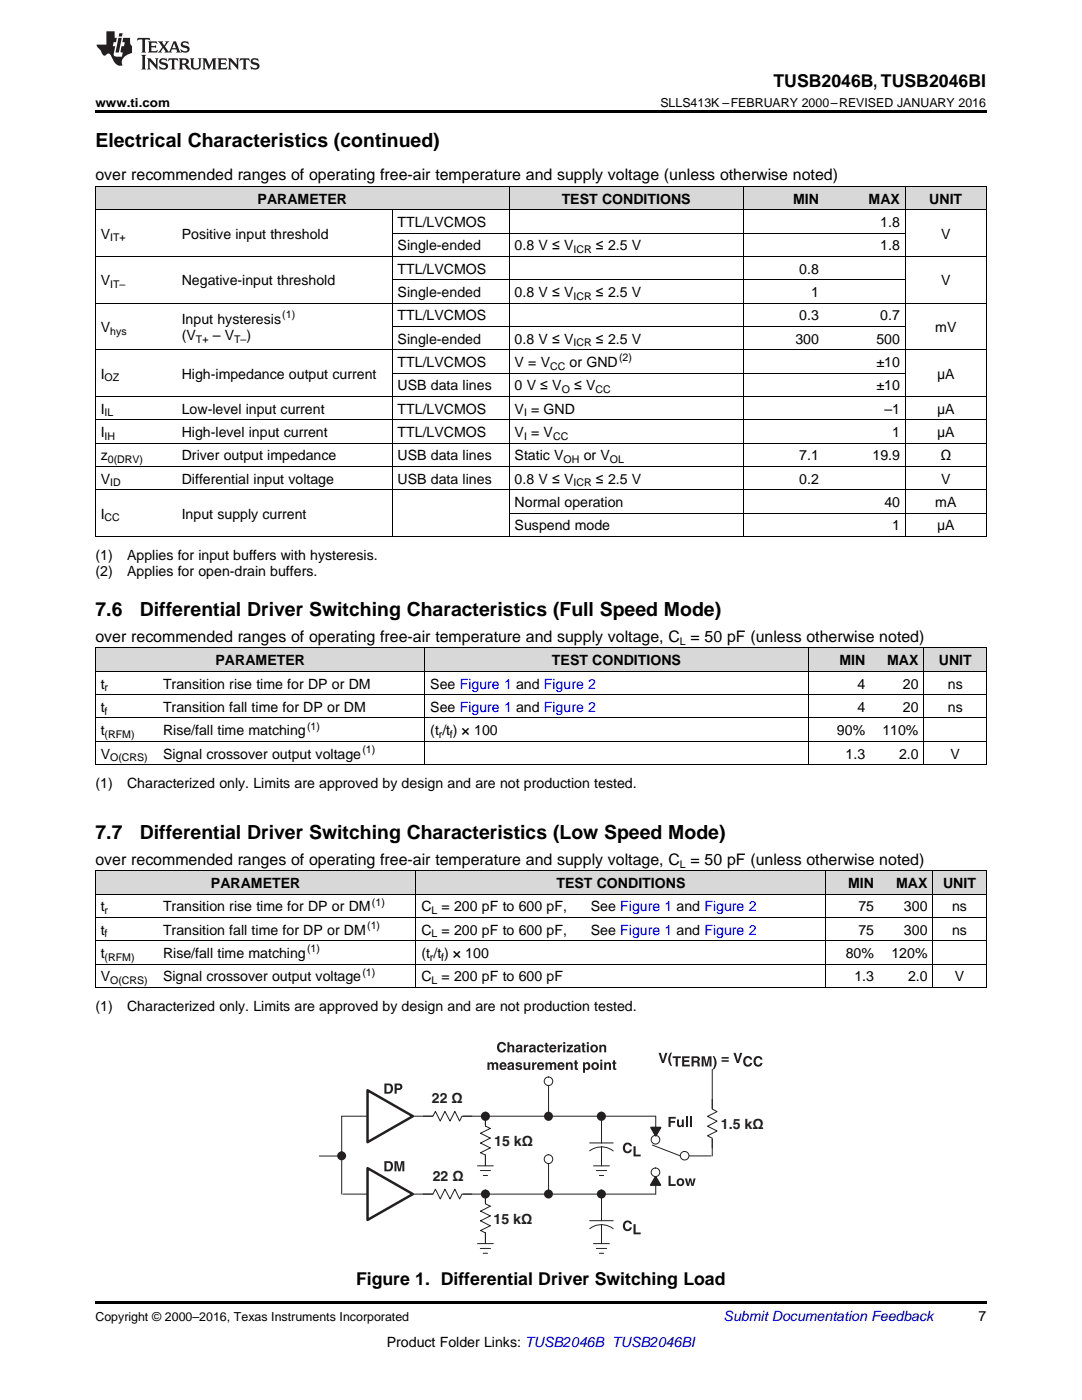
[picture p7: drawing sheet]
<svg xmlns="http://www.w3.org/2000/svg" width="216mm" height="279mm" viewBox="0 0 216 279" stroke-linecap="round" stroke-linejoin="round" font-family="sans-serif">
<g fill="#d8d8d8">
<path d="M19 173.8h12.5v4.7h-12.5z"/>
<path d="M31.5 173.8h51.5v4.7h-51.5z"/>
<path d="M83 173.8h33.8v4.7h-33.8z"/>
<path d="M116.8 173.8h48v4.7h-48z"/>
<path d="M164.8 173.8h10.7v4.7h-10.7z"/>
<path d="M175.5 173.8h10.7v4.7h-10.7z"/>
<path d="M186.2 173.8h10.6v4.7h-10.6z"/>
<path d="M19 129.4h12.5v4.6h-12.5z"/>
<path d="M31.5 129.4h53.3v4.6h-53.3z"/>
<path d="M84.8 129.4h76.5v4.6h-76.5z"/>
<path d="M161.3 129.4h12.4v4.6h-12.4z"/>
<path d="M173.7 129.4h10.7v4.6h-10.7z"/>
<path d="M184.4 129.4h12.4v4.6h-12.4z"/>
<path d="M19 37.3h16.2v4.6h-16.2z"/>
<path d="M35.2 37.3h43.1v4.6h-43.1z"/>
<path d="M78.3 37.3h23.3v4.6h-23.3z"/>
<path d="M101.6 37.3h46.7v4.6h-46.7z"/>
<path d="M148.3 37.3h16.2v4.6h-16.2z"/>
<path d="M164.5 37.3h16.2v4.6h-16.2z"/>
<path d="M180.7 37.3h16.1v4.6h-16.1z"/>
</g>
<path d="M19 259.7h177.8v.5h-177.8z" fill="#000"/>
<path d="M109.5 216.4v6.4M130.8 222.8v5.1" fill="none" stroke="#231f20" stroke-width=".2"/>
<g fill="#231f20">
<path d="M124.6 228.3a.89 .89 0 0 1 .9-.3 .89 .89 0 0 1 .6 .7h-.4l-.1-.1a.47 .47 0 0 0-.5-.2 .47 .47 0 0 0-.3 .3 .64 .64 0 0 0 0 .8 .64 .64 0 0 0 .6 .2l.3-.3h.4a.92 .92 0 0 1-1.1 .7 .92 .92 0 0 1-.7-1z" fill-rule="evenodd"/>
<path d="M126.4 228.8h.4v1.6h1v.4h-1.4z" fill-rule="evenodd"/>
</g>
<path d="M68.2 222.8h62.6M68.4 238.3h62.4" fill="none" stroke="#231f20" stroke-width=".2"/>
<path d="M73.3 217.6l9.1 5.2-9.1 5.1z" fill="#fff"/>
<path d="M73.3 217.6l9.1 5.2-9.1 5.1z" fill="none" stroke="#231f20" stroke-width=".5"/>
<path d="M130.2 228.5l5.6 2.2M137.4 230.7h4.5" fill="none" stroke="#231f20" stroke-width=".2"/>
<circle cx="136.6" cy="230.7" r=".86" fill="#fff"/>
<circle cx="136.6" cy="230.7" r=".86" fill="none" stroke="#231f20" stroke-width=".2"/>
<circle cx="130.8" cy="227.5" r=".86" fill="#fff"/>
<circle cx="130.8" cy="227.5" r=".86" fill="none" stroke="#231f20" stroke-width=".2"/>
<circle cx="130.8" cy="234" r=".85" fill="#fff"/>
<circle cx="130.8" cy="234" r=".85" fill="none" stroke="#231f20" stroke-width=".2"/>
<path d="M73.3 233.1l9.1 5.2-9.1 5.2z" fill="#fff"/>
<path d="M73.3 233.1l9.1 5.2-9.1 5.2z" fill="none" stroke="#231f20" stroke-width=".5"/>
<path d="M86.4 221.8h5.8v2h-5.8z" fill-rule="evenodd" fill="#fff"/>
<path d="M84.4 222.8h2l.5-1 .9 1.9 1-1.9 1 1.9 1-1.9 .9 1.9 .5-.9h1.9" fill="none" stroke="#231f20" stroke-width=".2"/>
<path d="M86.4 237.4h5.8v1.9h-5.8z" fill-rule="evenodd" fill="#fff"/>
<path d="M84.4 238.3h2l.5-1 .9 2 1-2 1 2 1-2 .9 2 .5-1h1.9M96.9 222.8v9.9" fill="none" stroke="#231f20" stroke-width=".2"/>
<path d="M95.9 224.7h2v5.8h-2z" fill-rule="evenodd" fill="#fff"/>
<path d="M95.3 232.7h3.1zM95.8 233.6h2.1M96.4 234.6h.9M96.9 222.8v1.9l.9 .5-1.9 1 1.9 .9-1.9 1 1.9 1-1.9 1 1 .4v2M118.4 232.7h3.2M119 233.6h2M119.6 234.6h.9M120 222.8v9.9" fill="none" stroke="#231f20" stroke-width=".2"/>
<path d="M117.7 225.6h4.7v5.1h-4.7z" fill-rule="evenodd" fill="#fff"/>
<path d="M117.7 229.7a3.9 3.9 0 0 1 4.7 0M117.7 228.1h4.7M120 225.5v2.6M120 228.9v2.4" fill="none" stroke="#231f20" stroke-width=".2"/>
<circle cx="96.9" cy="222.8" r=".74" fill="#231f20"/>
<circle cx="96.9" cy="222.8" r=".74" fill="none" stroke="#231f20" stroke-width=".34"/>
<circle cx="120" cy="222.8" r=".74" fill="#231f20"/>
<circle cx="120" cy="222.8" r=".74" fill="none" stroke="#231f20" stroke-width=".34"/>
<path d="M96.9 238.3v9.9" fill="none" stroke="#231f20" stroke-width=".2"/>
<path d="M95.9 240.2h2v5.9h-2z" fill-rule="evenodd" fill="#fff"/>
<path d="M96.9 238.3v1.9l.9 .5-1.9 1 1.9 1-1.9 .9 1.9 1-1.9 1 1 .5v1.9M120 238.3v9.9M95.3 248.2h3.1zM95.8 249.2h2.1M96.4 250.1h.9M118.4 248.2h3.2M119 249.2h2M119.6 250.1h.9" fill="none" stroke="#231f20" stroke-width=".2"/>
<path d="M117.7 241.1h4.7v5.1h-4.7z" fill-rule="evenodd" fill="#fff"/>
<path d="M117.7 245.2a3.8 3.8 0 0 1 4.7 0M117.7 243.6h4.7M120 241v2.6M120 244.4v2.5" fill="none" stroke="#231f20" stroke-width=".2"/>
<circle cx="96.9" cy="238.3" r=".73" fill="#231f20"/>
<circle cx="96.9" cy="238.3" r=".73" fill="none" stroke="#231f20" stroke-width=".34"/>
<circle cx="120" cy="238.3" r=".73" fill="#231f20"/>
<circle cx="120" cy="238.3" r=".73" fill="none" stroke="#231f20" stroke-width=".34"/>
<g fill="#231f20">
<path d="M124.6 243.8a.89 .89 0 0 1 .9-.2 .89 .89 0 0 1 .6 .7h-.4l-.1-.2a.47 .47 0 0 0-.5-.2 .47 .47 0 0 0-.3 .4 .64 .64 0 0 0 0 .7 .64 .64 0 0 0 .6 .3l.3-.3h.4a.92 .92 0 0 1-1.1 .7 .92 .92 0 0 1-.7-1.1z" fill-rule="evenodd"/>
<path d="M126.4 244.3h.4v1.7h1v.3h-1.4z" fill-rule="evenodd"/>
</g>
<path d="M130.8 235.4v2.9" fill="none" stroke="#231f20" stroke-width=".2"/>
<path d="M130.8 234.9l1 1.6h-1.9z" fill="#231f20"/>
<path d="M130.8 234.9l1 1.6h-1.9z" fill="none" stroke="#231f20" stroke-width=".34"/>
<path d="M129.9 225h1.9l-1 1.7z" fill="#231f20"/>
<path d="M129.9 225h1.9l-1 1.7z" fill="none" stroke="#231f20" stroke-width=".34"/>
<path d="M142.1 213.4v17.3" fill="none" stroke="#231f20" stroke-width=".2"/>
<path d="M141.2 221.3h2v5.9h-2z" fill-rule="evenodd" fill="#fff"/>
<path d="M142.1 219.4v1.9l1 .5-1.9 1 1.9 1-1.9 1 1.9 .9-1.9 1 .9 .5v1.9" fill="none" stroke="#231f20" stroke-width=".2"/>
<g fill="#231f20">
<path d="M133.4 222.9h1.4v.4h-1v.4h.9v.4h-.9v.8h-.4z" fill-rule="evenodd"/>
<path d="M135.1 223.4h.4v1l.2 .2 .3-.1 .1-1.1h.3v1.5h-.3v-.2l-.2 .1a.55 .55 0 0 1-.7-.1z" fill-rule="evenodd"/>
</g>
<path d="M137 222.9v2M137.8 222.9v2" fill="none" stroke="#231f20" stroke-width=".4"/>
<g fill="#231f20">
<path d="M133.4 234.7h.4v1.6h1v.4h-1.4z" fill-rule="evenodd"/>
<path d="M135 235.9a.79 .79 0 0 0 1.5 0 .79 .79 0 0 0-1.5 0zM135.5 235.6a.42 .42 0 0 1 .6 .3 .42 .42 0 0 1-.6 .4l-.1-.4z" fill-rule="evenodd"/>
<path d="M136.7 235.2h.4l.2 1.1 .2-1.1h.4l.3 1.1 .2-1.1h.4l-.4 1.5h-.4l-.3-1.1-.2 1.1h-.4z" fill-rule="evenodd"/>
<path d="M131.4 210.1h.5l.4 1.6 .4-1.6h.5l-.7 2h-.4z" fill-rule="evenodd"/>
<path d="M133.8 210.1h.3a2.51 2.51 0 0 0 0 2.6h-.3a2.03 2.03 0 0 1 0-2.6z" fill-rule="evenodd"/>
<path d="M134.2 210.8h1.7v.4h-.7v1.6h-.4v-1.6h-.6z" fill-rule="evenodd"/>
<path d="M136.1 210.8h1.5v.4h-1.1v.4h1v.3h-1v.6h1.2v.3h-1.6z" fill-rule="evenodd"/>
<path d="M138 210.8v2h.4v-.8l.7 .1 .1 .7h.5l-.1-.7-.3-.2 .4-.5a.57 .57 0 0 0-.7-.6zM138.4 211.2h.7l.1 .4-.8 .1z" fill-rule="evenodd"/>
<path d="M140 210.8h.6l.4 1.6 .4-1.6h.6v2h-.4v-1.7l-.4 1.7h-.4l-.4-1.7v1.7h-.4z" fill-rule="evenodd"/>
<path d="M142.2 210.8h.3a2.03 2.03 0 0 1 0 2.6h-.3a2.51 2.51 0 0 0 0-2.6z" fill-rule="evenodd"/>
<path d="M144 211v.3h1.4v-.3zM144 211.6v.3h1.4v-.3z" fill-rule="evenodd"/>
<path d="M146.3 210.1h.5l.4 1.6 .5-1.6h.4l-.7 2h-.4z" fill-rule="evenodd"/>
<path d="M148.6 211a.89 .89 0 0 1 .9-.2 .89 .89 0 0 1 .6 .7h-.4l-.1-.2a.47 .47 0 0 0-.5-.2 .47 .47 0 0 0-.3 .4 .64 .64 0 0 0 0 .7 .64 .64 0 0 0 .6 .3l.3-.4h.4a.92 .92 0 0 1-1.1 .8 .92 .92 0 0 1-.7-1.1z" fill-rule="evenodd"/>
<path d="M150.6 211a.89 .89 0 0 1 .9-.2 .89 .89 0 0 1 .7 .7h-.5v-.2a.47 .47 0 0 0-.5-.2 .47 .47 0 0 0-.4 .4 .64 .64 0 0 0 0 .7 .64 .64 0 0 0 .7 .3l.2-.4h.5a.92 .92 0 0 1-1.1 .8 .92 .92 0 0 1-.8-1.1z" fill-rule="evenodd"/>
<path d="M76.7 216.2v2.1h.9a1.03 1.03 0 0 0 .8-1 1.03 1.03 0 0 0-.8-1.1zM77.1 216.6a.71 .71 0 0 1 .9 .4 .71 .71 0 0 1-.3 .9h-.6z" fill-rule="evenodd"/>
<path d="M78.7 216.2v2.1h.5v-.8h.4a.65 .65 0 0 0 .7-.6 .65 .65 0 0 0-.6-.7zM79.2 216.6l.6 .1v.4l-.6 .1z" fill-rule="evenodd"/>
<path d="M76.7 231.7v2.1h.9a1.03 1.03 0 0 0 .8-1 1.03 1.03 0 0 0-.8-1.1zM77.1 232.1a.71 .71 0 0 1 .9 .3 .71 .71 0 0 1-.3 1h-.6z" fill-rule="evenodd"/>
<path d="M78.7 231.7h.6l.4 1.6 .4-1.6h.6v2.1h-.4v-1.7l-.4 1.7h-.4l-.4-1.7v1.7h-.4z" fill-rule="evenodd"/>
</g>
<path d="M63.7 230.7h4.5M68.2 222.8v15.5" fill="none" stroke="#231f20" stroke-width=".2"/>
<circle cx="68.2" cy="230.7" r=".72" fill="#231f20"/>
<circle cx="68.2" cy="230.7" r=".72" fill="none" stroke="#231f20" stroke-width=".34"/>
<circle cx="109.4" cy="215.8" r=".85" fill="#fff"/>
<circle cx="109.4" cy="215.8" r=".85" fill="none" stroke="#231f20" stroke-width=".2"/>
<circle cx="109.4" cy="222.8" r=".74" fill="#231f20"/>
<circle cx="109.4" cy="222.8" r=".74" fill="none" stroke="#231f20" stroke-width=".34"/>
<g fill="#231f20">
<path d="M99.4 208.2a.89 .89 0 0 1 .9-.3 .89 .89 0 0 1 .7 .7h-.4l-.1-.1a.47 .47 0 0 0-.5-.2 .47 .47 0 0 0-.4 .4 .64 .64 0 0 0 0 .7 .64 .64 0 0 0 .7 .3l.3-.4h.4a.92 .92 0 0 1-1.1 .8 .92 .92 0 0 1-.7-1.1z" fill-rule="evenodd"/>
<path d="M101.3 208h.4v.7v-.1a.53 .53 0 0 1 .9 .4v1h-.4v-1l-.2-.2-.3 .2v1h-.4z" fill-rule="evenodd"/>
<path d="M103.2 208.6l-.3 .4h.4l.3-.2 .2 .2-.5 .1a.49 .49 0 0 0-.3 .8 .49 .49 0 0 0 .8-.1l.1 .2h.4l-.1-1.1a.67 .67 0 0 0-1-.3zM103.4 209.4l.4-.1a.35 .35 0 0 1-.1 .4 .35 .35 0 0 1-.4 0z" fill-rule="evenodd"/>
<path d="M104.5 208.5h.4v.3l.2-.3h.3v.4l-.4 .2-.1 .9h-.4z" fill-rule="evenodd"/>
<path d="M105.8 208.6l-.2 .4h.4l.2-.2 .3 .2-.5 .1a.49 .49 0 0 0-.4 .8 .49 .49 0 0 0 .9-.1v.2h.5l-.1-1.1a.67 .67 0 0 0-1.1-.3zM106 209.4l.5-.1a.35 .35 0 0 1-.1 .4 .35 .35 0 0 1-.4 0z" fill-rule="evenodd"/>
<path d="M107.3 208.7a.69 .69 0 0 1 .7-.2 .69 .69 0 0 1 .5 .5h-.4l-.1-.1a.41 .41 0 0 0-.5 .3 .41 .41 0 0 0 .5 .5l.1-.2h.4a.72 .72 0 0 1-1 .5 .72 .72 0 0 1-.3-1z" fill-rule="evenodd"/>
<path d="M108.8 208.1h.4v.4h.3v.3h-.3v.8l.3 .1v.3l-.6-.1-.1-1.1h-.2v-.3h.2z" fill-rule="evenodd"/>
<path d="M109.9 208.6a.78 .78 0 0 0-.1 1.2 .78 .78 0 0 0 1.2-.2l-.7 .1h-.2l-.1-.3h1a.73 .73 0 0 0-.3-.8 .73 .73 0 0 0-.8 0zM110.2 208.8h.2l.2 .3h-.6z" fill-rule="evenodd"/>
<path d="M111.3 208.5h.4v.3l.2-.3h.3v.4l-.5 .2v.9h-.4z" fill-rule="evenodd"/>
<path d="M112.4 208.5v1.5h.4v-1.5zM112.4 208v.3h.4v-.3z" fill-rule="evenodd"/>
<path d="M113.1 208.5h1.2v.3l-.7 .9h.7v.3h-1.3v-.3l.8-.9h-.7z" fill-rule="evenodd"/>
<path d="M114.8 208.6l-.3 .4h.4l.3-.2 .2 .2-.5 .1a.49 .49 0 0 0-.3 .8 .49 .49 0 0 0 .8-.1l.1 .2h.4l-.1-1.1a.67 .67 0 0 0-1-.3zM115 209.4l.4-.1a.35 .35 0 0 1-.1 .4 .35 .35 0 0 1-.3 0z" fill-rule="evenodd"/>
<path d="M116.2 208.1h.4v.4h.2v.3h-.2v.8l.2 .1v.3l-.6-.1v-1.1h-.2v-.3h.2z" fill-rule="evenodd"/>
<path d="M117.1 208.5v1.5h.4v-1.5zM117.1 208v.3h.4v-.3z" fill-rule="evenodd"/>
<path d="M117.7 209.3a.8 .8 0 0 0 1.6 0 .8 .8 0 0 0-1.6 0zM118.3 208.9a.42 .42 0 0 1 .6 .4 .42 .42 0 0 1-.6 .3l-.1-.3z" fill-rule="evenodd"/>
<path d="M119.6 208.5h.4v.2a.52 .52 0 0 1 .6-.2 .52 .52 0 0 1 .4 .5v1h-.4l-.1-1-.2-.2-.3 .2v1h-.4z" fill-rule="evenodd"/>
<path d="M97.3 212h.3v.2l.5-.2 .4 .2 .1-.1a.5 .5 0 0 1 .5-.1 .5 .5 0 0 1 .3 .5v1h-.4v-1.1l-.2-.1-.2 .2-.1 1h-.4v-1l-.2-.2-.2 .2v1h-.4z" fill-rule="evenodd"/>
<path d="M100 212.1a.78 .78 0 0 0-.2 1.2 .78 .78 0 0 0 1.3-.2l-.7 .1h-.2l-.1-.3h1a.73 .73 0 0 0-.3-.8 .73 .73 0 0 0-.8 0zM100.2 212.3h.3l.2 .3h-.6z" fill-rule="evenodd"/>
<path d="M101.5 212.1l-.2 .4h.4l.2-.2 .3 .2-.5 .1a.49 .49 0 0 0-.4 .8 .49 .49 0 0 0 .9-.1v.2h.4v-1.1a.67 .67 0 0 0-1.1-.3zM101.7 212.9l.5-.1a.35 .35 0 0 1-.1 .4 .35 .35 0 0 1-.4 0z" fill-rule="evenodd"/>
<path d="M103 212.1l.5-.1a.56 .56 0 0 1 .6 .5h-.3l-.3-.2-.2 .1 .7 .3 .2 .3a.72 .72 0 0 1-.7 .6 .72 .72 0 0 1-.7-.6h.4l.3 .3 .3-.2-.8-.3-.1-.3z" fill-rule="evenodd"/>
<path d="M104.5 212h.4v.9l.2 .3 .3-.1v-1.1h.4v1.5h-.4v-.2l-.1 .1a.55 .55 0 0 1-.8-.1z" fill-rule="evenodd"/>
<path d="M106.2 212h.4v.3l.2-.3h.3v.4l-.5 .2v.9h-.4z" fill-rule="evenodd"/>
<path d="M107.5 212.1a.78 .78 0 0 0-.2 1.2 .78 .78 0 0 0 1.3-.2l-.7 .1h-.2l-.1-.3h1a.73 .73 0 0 0-.3-.8 .73 .73 0 0 0-.8 0zM107.7 212.3h.3l.2 .3h-.6z" fill-rule="evenodd"/>
<path d="M108.9 212h.3v.2l.5-.2 .4 .2 .1-.1a.5 .5 0 0 1 .5-.1 .5 .5 0 0 1 .3 .5v1h-.4v-1.1l-.2-.1-.3 .2v1h-.4v-1l-.2-.2-.2 .2-.1 1h-.3z" fill-rule="evenodd"/>
<path d="M111.6 212.1a.78 .78 0 0 0-.2 1.2 .78 .78 0 0 0 1.2-.2l-.6 .1h-.3l-.1-.3h1a.73 .73 0 0 0-.2-.8 .73 .73 0 0 0-.8 0zM111.8 212.3h.3l.1 .3h-.6z" fill-rule="evenodd"/>
<path d="M112.9 212h.4v.2a.52 .52 0 0 1 .6-.2 .52 .52 0 0 1 .4 .5v1h-.4v-1l-.3-.2-.2 .2-.1 1h-.4z" fill-rule="evenodd"/>
<path d="M114.7 211.6h.4v.4h.2v.3h-.2v.8l.2 .1v.3l-.6-.1v-1.1h-.2v-.3h.2z" fill-rule="evenodd"/>
<path d="M116.8 212.4a.41 .41 0 0 1 .6 .4 .41 .41 0 0 1-.5 .4l-.2-.4zM116.3 212v2.1h.4v-.8a.61 .61 0 0 0 .8 .2 .61 .61 0 0 0 .3-.7 .61 .61 0 0 0-.3-.8 .61 .61 0 0 0-.8 .2v-.2z" fill-rule="evenodd"/>
<path d="M117.9 212.8a.8 .8 0 0 0 1.6 0 .8 .8 0 0 0-1.6 0zM118.5 212.4a.42 .42 0 0 1 .6 .4 .42 .42 0 0 1-.6 .3l-.1-.3z" fill-rule="evenodd"/>
<path d="M119.8 212v1.5h.4v-1.5zM119.8 211.5v.3h.4v-.3z" fill-rule="evenodd"/>
<path d="M120.6 212h.3v.2a.52 .52 0 0 1 .6-.2 .52 .52 0 0 1 .4 .5v1h-.4v-1l-.2-.2-.3 .2v1h-.4z" fill-rule="evenodd"/>
<path d="M122.3 211.6h.4v.4h.3v.3h-.3v.8l.3 .1v.3l-.6-.1-.1-1.1h-.2v-.3h.2z" fill-rule="evenodd"/>
</g>
<path d="M109.5 231.9v6.4" fill="none" stroke="#231f20" stroke-width=".2"/>
<circle cx="109.4" cy="231.3" r=".86" fill="#fff"/>
<circle cx="109.4" cy="231.3" r=".86" fill="none" stroke="#231f20" stroke-width=".2"/>
<circle cx="109.4" cy="238.3" r=".72" fill="#231f20"/>
<circle cx="109.4" cy="238.3" r=".72" fill="none" stroke="#231f20" stroke-width=".34"/>
<g fill="none" stroke="#000" stroke-width=".2">
<path d="M19 37.2h177.8M19.1 37.2v69.9M101.6 37.2v69.9M148.3 37.2v69.9M180.6 37.2v69.9M196.8 37.2v69.9M19 51.2h177.8M19 41.9h177.8M78.2 41.9v65.2M78.3 55.8h102.4M78.3 46.5h102.4M19 79.1h177.8"/>
<path d="M19 69.8h177.8M19 60.5h177.8M78.3 74.5h102.4M78.3 65.1h102.4M19 97.7h177.8M19 93.1h177.8M19 88.4h177.8M19 83.8h177.8M19 107.1h177.8M101.6 102.4h95.2M19 138.6h177.8M19 134h177.8"/>
<path d="M19 129.3h177.8M19.1 129.3v23.3M84.8 129.3v23.3M161.2 129.3v23.3M184.3 129.3v23.3M196.8 129.3v23.3M19 152.6h177.8M19 147.9h177.8M19 143.3h177.8M19 178.4h177.8M19 173.8h177.8M19.1 173.8v23.3"/>
<path d="M83 173.8v23.3M164.8 173.8v23.3M186.1 173.8v23.3M196.8 173.8v23.3M19 197h177.8M19 192.4h177.8M19 187.7h177.8M19 183.1h177.8"/>
</g>
<path d="M19 22h177.8v.5h-177.8zM19 152.6h.2zM84.7 152.6h.1zM161.2 152.6h.1zM173.6 152.6h.1zM184.3 152.6h.1zM196.7 152.6h.1z" fill="#000"/>
<g fill="#231f20">
<path d="M27.5 7.6l-.1 .5 .4-.2h.6v.1v2.1l-.2 .4h1l-.3-.4v-2.1l.1-.1h.5l.5 .2-.2-.5zM29.5 8.3l.2 .3v1.5l-.2 .4h1.8l.2-.6a1.04 1.04 0 0 1-1.3 .2v-.7h.6l.3 .2v-.6l-.3 .2h-.6v-.6l.8-.1 .4 .3-.2-.5zM31.5 8.3l.9 1.1-.9 1.1h.8l-.2-.2 .5-.7 .4 .7-.2 .2h1.5l-.1-.2 .1-.4h.9l.1 .4-.2 .2h1l-.3-.3-.7-1.9h-.5l-.9 2-.8-1 .9-1h-.8l.1 .3-.3 .5-.4-.6 .2-.2zM34.7 8.6l.4 1h-.7zM36.3 8.4a.63 .63 0 0 0-.2 .7 .63 .63 0 0 0 .6 .4l.6 .2 .1 .2a.75 .75 0 0 1-.7 .4 .75 .75 0 0 1-.6-.5l.1 .7 .1-.1a1.11 1.11 0 0 0 1.5-.6 1.13 1.13 0 0 0-1.2-.8l-.1-.4a1.04 1.04 0 0 1 1.2 .2l-.2-.5-.1 .1-.5-.2zM28.2 10.9l.2 .4v2.2l-.2 .4h1l-.3-.4v-2.2l.3-.4zM29.3 11.6l.3 .4v1.5l-.3 .4h.8l-.2-.4v-1.3l1.5 1.7v-1.9l.2-.4h-.7l.2 .4v.9l-1.1-1.3zM32 11.8a.62 .62 0 0 0-.2 .7 .62 .62 0 0 0 .6 .4l.6 .1 .1 .3a.76 .76 0 0 1-.7 .3 .76 .76 0 0 1-.6-.4l.1 .7 .1-.1a1.11 1.11 0 0 0 1.5-.6 1.13 1.13 0 0 0-1.2-.8l-.1-.4a1.04 1.04 0 0 1 1.2 .2l-.2-.6-.1 .1-.5-.1zM33.7 11.6l-.2 .6a.61 .61 0 0 1 .8-.3v1.6l-.2 .4h.9l-.2-.4v-1.6a.63 .63 0 0 1 .8 .3l-.2-.6zM35.6 11.6l.3 .4v1.5l-.3 .4h1l-.2-.2v-.8l.5 .2a.76 .76 0 0 0 1.2 .7l-1-1a.58 .58 0 0 0 .6-.5 .58 .58 0 0 0-.5-.6zM36.4 11.9h.1a.45 .45 0 0 1 .5 .1 .45 .45 0 0 1 .1 .5l-.7 .2zM37.9 11.6l.2 .2a2.17 2.17 0 0 0 .3 1.9 .99 .99 0 0 0 1.6-.6v-1.1l.2-.4h-.7l.2 .2a1.92 1.92 0 0 1-.2 1.8 .6 .6 0 0 1-.9-.5v-1.1l.2-.4zM40.4 11.6l.2 .4v1.5l-.2 .4h.7l-.2-.4v-1.4l.8 1.8 .8-1.8v1.4l-.2 .4h.9l-.2-.4v-1.5l.2-.4h-.8l-.6 1.5-.6-1.5zM43.4 11.6l.2 .4v1.5l-.2 .4h1.8l.2-.6a1.04 1.04 0 0 1-1.3 .1v-.6h.5l.4 .2v-.6l-.4 .2h-.5v-.7h.8l.3 .3-.1-.6zM45.5 11.6l.2 .4v1.5l-.2 .4h.7l-.2-.4v-1.3l1.5 1.7v-1.9l.2-.4h-.7l.2 .4v.9l-1.1-1.3zM47.9 11.6l-.1 .6a.61 .61 0 0 1 .8-.3v1.6l-.3 .4h1l-.3-.4 .1-1.6a.63 .63 0 0 1 .7 .3l-.1-.6zM50.2 11.8a.62 .62 0 0 0-.2 .7 .62 .62 0 0 0 .6 .4l.6 .1 .2 .3a.76 .76 0 0 1-.8 .3 .76 .76 0 0 1-.6-.4l.1 .7 .2-.1a1.11 1.11 0 0 0 1.5-.6 1.13 1.13 0 0 0-1.3-.8l-.1-.4a1.04 1.04 0 0 1 1.2 .2l-.1-.6-.2 .1-.5-.1z"/>
<path d="M21.2 6.3v2.6h-1.9l.1 .4 .7 .9a.91 .91 0 0 0 1 .8 .56 .56 0 0 1 .5-.3 .56 .56 0 0 1 .5 .3l.4 .8a1.53 1.53 0 0 0 1.9 1.2 1.54 1.54 0 0 1 1-2.1l.9-.3v-1.4a1.52 1.52 0 0 1-.3-1.6h-1.4l-.2 .8h.5l-.2 .8h-.4l-.2 1v.2l.4 .1-.2 .8a1.93 1.93 0 0 1-1.6-.3l.3-1.8h-.5l.2-.8h.4l.2-.8h-.4v-1.3zM23.6 7.6l-.6 2.9h.7l.6-2.9zM23.8 6.6l-.1 .7h.6l.2-.7z"/>
</g>
<g font-size="3.9">
<text x="19" y="29.3">Electrical Characteristics (continued)</text>
<text x="19" y="122.9">7.6</text>
<text x="27.9" y="122.9">Differential Driver Switching Characteristics (Full Speed Mode)</text>
<text x="19" y="167.4">7.7</text>
<text x="27.9" y="167.4">Differential Driver Switching Characteristics (Low Speed Mode)</text>
</g>
<g font-size="3.5">
<text x="154.3" y="17.3">TUSB2046B, TUSB2046BI</text>
<text x="71" y="256.5">Figure 1. Differential Driver Switching Load</text>
</g>
<g font-size="3.2">
<text x="19" y="36">over recommended ranges of operating free-air temperature and supply voltage (unless otherwise noted)</text>
<text x="19" y="128.1">over recommended ranges of operating free-air temperature and supply voltage, C = 50 pF (unless otherwise noted)</text>
<text x="19" y="172.5">over recommended ranges of operating free-air temperature and supply voltage, C = 50 pF (unless otherwise noted)</text>
</g>
<g font-size="2.8">
<text x="51.4" y="40.6">PARAMETER</text>
<text x="112.1" y="40.6">TEST CONDITIONS</text>
<text x="158.3" y="40.6">MIN</text>
<text x="173.3" y="40.6">MAX</text>
<text x="185.4" y="40.6">UNIT</text>
<text x="20.1" y="47.6">V</text>
<text x="36.3" y="47.6">Positive input threshold</text>
<text x="79.3" y="45.3">TTL/LVCMOS</text>
<text x="175.6" y="45.3">1.8</text>
<text x="187.8" y="47.6">V</text>
<text x="79.3" y="50">Single-ended</text>
<text x="102.7" y="50">0.8 V ≤ V</text>
<text x="118.9" y="50">≤ 2.5 V</text>
<text x="175.6" y="50">1.8</text>
<text x="20.1" y="56.9">V</text>
<text x="36.3" y="56.9">Negative-input threshold</text>
<text x="79.3" y="54.6">TTL/LVCMOS</text>
<text x="79.3" y="59.3">Single-ended</text>
<text x="102.7" y="59.3">0.8 V ≤ V</text>
<text x="118.9" y="59.3">≤ 2.5 V</text>
<text x="159.5" y="54.6">0.8</text>
<text x="161.9" y="59.3">1</text>
<text x="187.8" y="56.9">V</text>
<text x="36.3" y="64.7">Input hysteresis</text>
<text x="79.3" y="63.9">TTL/LVCMOS</text>
<text x="159.5" y="63.9">0.3</text>
<text x="175.6" y="63.9">0.7</text>
<text x="20.1" y="66.3">V</text>
<text x="36.3" y="67.8">(V</text>
<text x="42.4" y="67.8">– V</text>
<text x="49.2" y="67.8">)</text>
<text x="79.3" y="68.6">Single-ended</text>
<text x="102.7" y="68.6">0.8 V ≤ V</text>
<text x="118.9" y="68.6">≤ 2.5 V</text>
<text x="158.7" y="68.6">300</text>
<text x="174.9" y="68.6">500</text>
<text x="186.6" y="66.3">mV</text>
<text x="20.1" y="75.6">I</text>
<text x="36.3" y="75.6">High-impedance output current</text>
<text x="79.3" y="73.2">TTL/LVCMOS</text>
<text x="79.3" y="77.9">USB data lines</text>
<text x="102.7" y="73.2">V = V</text>
<text x="102.7" y="77.9">0 V ≤ V</text>
<text x="113.7" y="73.2">or GND</text>
<text x="114.5" y="77.9">≤ V</text>
<text x="174.9" y="73.2">±10</text>
<text x="174.9" y="77.9">±10</text>
<text x="187" y="75.6">μA</text>
<text x="20.1" y="82.5">I</text>
<text x="36.3" y="82.5">Low-level input current</text>
<text x="79.3" y="82.5">TTL/LVCMOS</text>
<text x="102.7" y="82.5">V = GND</text>
<text x="176.5" y="82.5">–1</text>
<text x="187" y="82.5">μA</text>
<text x="20.1" y="87.2">I</text>
<text x="36.3" y="87.2">High-level input current</text>
<text x="79.3" y="87.2">TTL/LVCMOS</text>
<text x="102.7" y="87.2">V = V</text>
<text x="178" y="87.2">1</text>
<text x="187" y="87.2">μA</text>
<text x="20.1" y="91.9">z</text>
<text x="36.3" y="91.9">Driver output impedance</text>
<text x="79.3" y="91.9">USB data lines</text>
<text x="102.7" y="91.9">Static V</text>
<text x="116.5" y="91.9">or V</text>
<text x="159.5" y="91.9">7.1</text>
<text x="174.1" y="91.9">19.9</text>
<text x="187.6" y="91.9">Ω</text>
<text x="20.1" y="96.5">V</text>
<text x="36.3" y="96.5">Differential input voltage</text>
<text x="79.3" y="96.5">USB data lines</text>
<text x="102.7" y="96.5">0.8 V ≤ V</text>
<text x="102.7" y="101.2">Normal operation</text>
<text x="118.9" y="96.5">≤ 2.5 V</text>
<text x="159.5" y="96.5">0.2</text>
<text x="176.5" y="101.2">40</text>
<text x="186.6" y="101.2">mA</text>
<text x="187.8" y="96.5">V</text>
<text x="20.1" y="103.5">I</text>
<text x="36.3" y="103.5">Input supply current</text>
<text x="102.7" y="105.8">Suspend mode</text>
<text x="178" y="105.8">1</text>
<text x="187" y="105.8">μA</text>
<text x="19" y="111.7">(1)</text>
<text x="25.4" y="111.7">Applies for input buffers with hysteresis.</text>
<text x="19" y="114.9">(2)</text>
<text x="25.4" y="114.9">Applies for open-drain buffers.</text>
<text x="20.1" y="137.4">t</text>
<text x="32.5" y="137.4">Transition rise time for DP or DM</text>
<text x="43" y="132.8">PARAMETER</text>
<text x="85.9" y="137.4">See Figure 1 and Figure 2</text>
<text x="110.1" y="132.8">TEST CONDITIONS</text>
<text x="167.5" y="132.8">MIN</text>
<text x="171.1" y="137.4">4</text>
<text x="177" y="132.8">MAX</text>
<text x="180.2" y="137.4">20</text>
<text x="187.3" y="132.8">UNIT</text>
<text x="189.1" y="137.4">ns</text>
<text x="20.1" y="142.1">t</text>
<text x="32.5" y="142.1">Transition fall time for DP or DM</text>
<text x="85.9" y="142.1">See Figure 1 and Figure 2</text>
<text x="171.1" y="142.1">4</text>
<text x="180.2" y="142.1">20</text>
<text x="189.1" y="142.1">ns</text>
<text x="20.1" y="146.7">t</text>
<text x="32.5" y="146.7">Rise/fall time matching</text>
<text x="85.9" y="146.7">(t /t ) × 100</text>
<text x="167" y="146.7">90%</text>
<text x="176.1" y="146.7">110%</text>
<text x="20.1" y="151.4">V</text>
<text x="32.5" y="151.4">Signal crossover output voltage</text>
<text x="168.7" y="151.4">1.3</text>
<text x="179.4" y="151.4">2.0</text>
<text x="189.7" y="151.4">V</text>
<text x="19" y="157.2">(1)</text>
<text x="25.4" y="157.2">Characterized only. Limits are approved by design and are not production tested.</text>
<text x="42.1" y="177.2">PARAMETER</text>
<text x="111" y="177.2">TEST CONDITIONS</text>
<text x="169.2" y="177.2">MIN</text>
<text x="178.8" y="177.2">MAX</text>
<text x="188.2" y="177.2">UNIT</text>
<text x="20.1" y="181.9">t</text>
<text x="32.5" y="181.9">Transition rise time for DP or DM</text>
<text x="84.1" y="181.9">C</text>
<text x="88.1" y="181.9">= 200 pF to 600 pF,</text>
<text x="117.9" y="181.9">See Figure 1 and Figure 2</text>
<text x="171.3" y="181.9">75</text>
<text x="180.4" y="181.9">300</text>
<text x="190" y="181.9">ns</text>
<text x="20.1" y="186.5">t</text>
<text x="20.1" y="191.2">t</text>
<text x="32.5" y="186.5">Transition fall time for DP or DM</text>
<text x="32.5" y="191.2">Rise/fall time matching</text>
<text x="84.1" y="186.5">C</text>
<text x="84.1" y="191.2">(t /t ) × 100</text>
<text x="88.1" y="186.5">= 200 pF to 600 pF,</text>
<text x="117.9" y="186.5">See Figure 1 and Figure 2</text>
<text x="168.8" y="191.2">80%</text>
<text x="171.3" y="186.5">75</text>
<text x="177.9" y="191.2">120%</text>
<text x="180.4" y="186.5">300</text>
<text x="190" y="186.5">ns</text>
<text x="20.1" y="195.8">V</text>
<text x="32.5" y="195.8">Signal crossover output voltage</text>
<text x="84.1" y="195.8">C</text>
<text x="88.1" y="195.8">= 200 pF to 600 pF</text>
<text x="170.5" y="195.8">1.3</text>
<text x="181.2" y="195.8">2.0</text>
<text x="190.5" y="195.8">V</text>
<text x="19" y="201.7">(1)</text>
<text x="25.4" y="201.7">Characterized only. Limits are approved by design and are not production tested.</text>
<text x="195.3" y="263.6">7</text>
<text x="77.2" y="268.9">Product Folder Links: TUSB2046B TUSB2046BI</text>
</g>
<g font-size="2.8" fill="#231f20">
<text x="86.2" y="220.1">22 Ω</text>
<text x="143.8" y="225.3">1.5 kΩ</text>
<text x="98.6" y="228.7">15 kΩ</text>
<text x="86.3" y="235.7">22 Ω</text>
<text x="98.5" y="244.3">15 kΩ</text>
</g>
<text font-size="2.8" fill="#0000c8" x="144.4" y="263.6">Submit Documentation Feedback</text>
<g font-size="2.5">
<text x="19" y="21.4">www.ti.com</text>
<text x="131.8" y="21.4">SLLS413K –FEBRUARY 2000–REVISED JANUARY 2016</text>
<text x="19" y="263.6">Copyright © 2000–2016, Texas Instruments Incorporated</text>
</g>
<g font-size="2.1">
<text x="22" y="48.2">IT+</text>
<text x="114.4" y="50.5">ICR</text>
<text x="22" y="57.5">IT–</text>
<text x="114.4" y="59.8">ICR</text>
<text x="56.3" y="63.5">(1)</text>
<text x="22" y="66.8">hys</text>
<text x="39.1" y="68.4">T+</text>
<text x="46.7" y="68.4">T–</text>
<text x="114.4" y="69.1">ICR</text>
<text x="20.9" y="76.1">OZ</text>
<text x="109.8" y="73.8">CC</text>
<text x="123.5" y="72.1">(2)</text>
<text x="20.9" y="83.1">IL</text>
<text x="104.6" y="83.1">I</text>
<text x="112.1" y="78.5">O</text>
<text x="118.8" y="78.5">CC</text>
<text x="20.9" y="87.8">IH</text>
<text x="104.6" y="87.8">I</text>
<text x="110.3" y="87.8">CC</text>
<text x="21.5" y="92.4">0(DRV)</text>
<text x="112.5" y="92.4">OH</text>
<text x="121.7" y="92.4">OL</text>
<text x="22" y="97.1">ID</text>
<text x="114.4" y="97.1">ICR</text>
<text x="20.9" y="104.1">CC</text>
<text x="135.7" y="128.7">L</text>
<text x="20.9" y="138">r</text>
<text x="20.9" y="142.6">f</text>
<text x="20.9" y="147.3">(RFM)</text>
<text x="61.3" y="145.6">(1)</text>
<text x="87.6" y="147.3">r</text>
<text x="89.8" y="147.3">f</text>
<text x="22" y="151.9">O(CRS)</text>
<text x="72.3" y="150.2">(1)</text>
<text x="135.7" y="173.2">L</text>
<text x="20.9" y="182.4">r</text>
<text x="73.3" y="185.4">(1)</text>
<text x="74.2" y="180.7">(1)</text>
<text x="86.1" y="182.4">L</text>
<text x="20.9" y="187.1">f</text>
<text x="20.9" y="191.7">(RFM)</text>
<text x="61.3" y="190">(1)</text>
<text x="85.8" y="191.7">r</text>
<text x="86.1" y="187.1">L</text>
<text x="88" y="191.7">f</text>
<text x="22" y="196.4">O(CRS)</text>
<text x="72.3" y="194.7">(1)</text>
<text x="86.1" y="196.4">L</text>
</g>
</svg>
